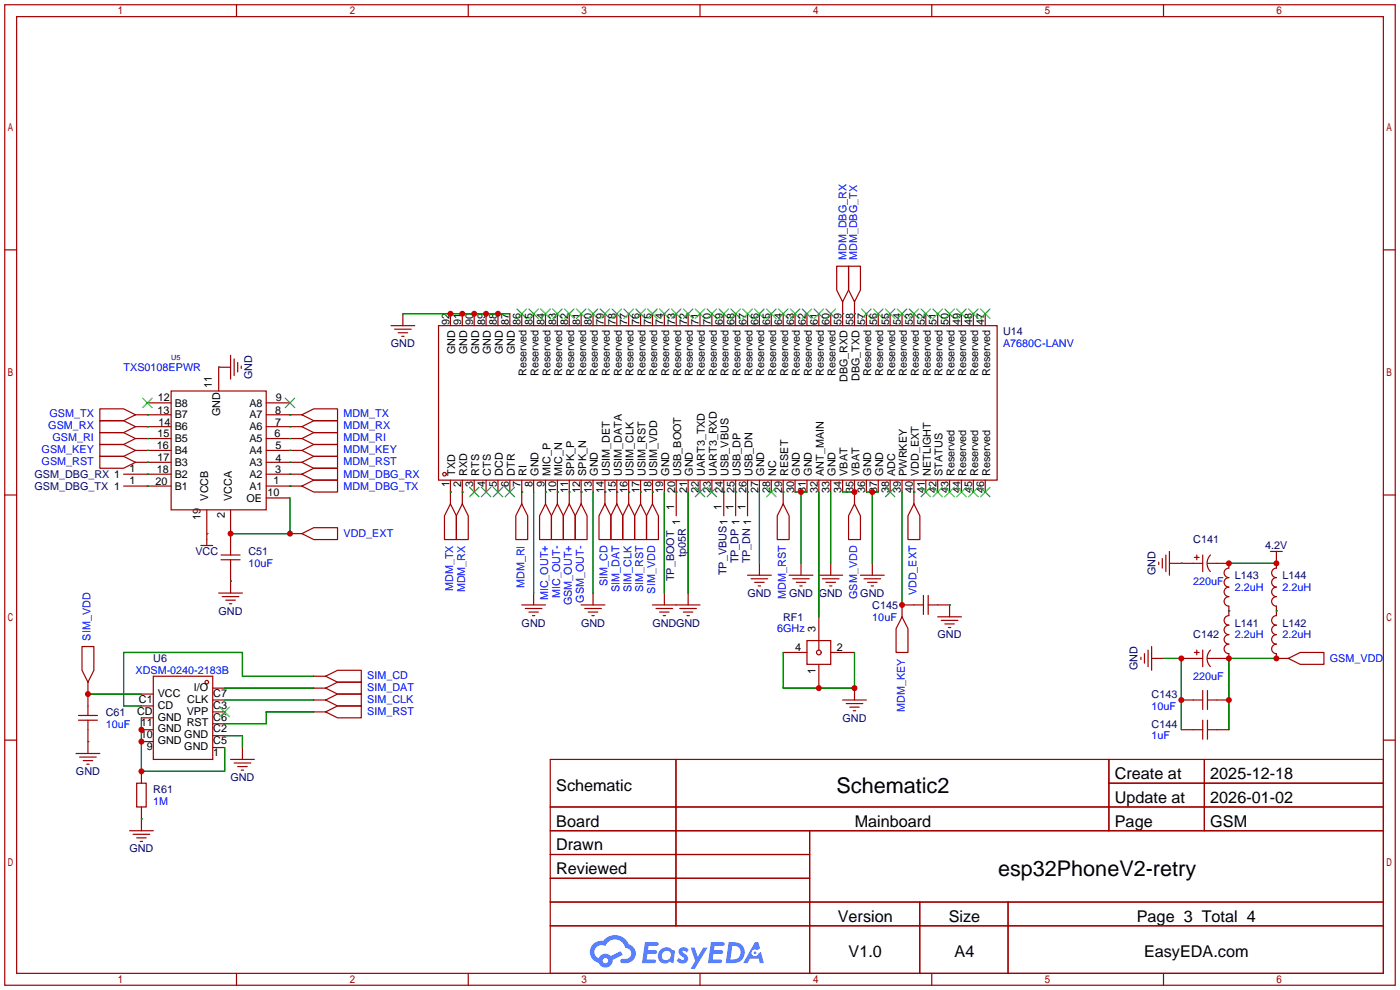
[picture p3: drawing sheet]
<svg xmlns="http://www.w3.org/2000/svg" width="299mm" height="212mm" viewBox="0 0 299 212" stroke-linecap="round" stroke-linejoin="round" font-family="sans-serif">
<g fill="none" stroke="#a10000" stroke-width=".25">
<path d="M1 1h297.2v209.6h-297.2zM3.6 3.6h292.1v204.4h-292.1zM50.5 1v2.6M100.1 1v2.6M149.6 1v2.6M199.1 1v2.6M248.7 1v2.6M1 53.4h2.6M295.7 53.4h2.5M1 105.8h2.6M295.7 105.8h2.5M1 158.2h2.6"/>
<path d="M295.7 158.2h2.5M117.6 162.3h178.1v45.7h-178.1zM117.6 172.5h178.1M117.6 177.5h178.1M144.5 162.3v35.6M173 177.5v30.5M237 162.3v15.2M237 167.4h58.7M257.4 162.3v15.2M117.6 182.6h55.4M117.6 192.8h178.1M117.6 187.7h55.4"/>
<path d="M117.6 197.9h178.1M196.6 192.8v15.2M215.4 192.8v15.2M50.5 208v2.6M100.1 208v2.6M149.6 208v2.6M199.1 208v2.6M248.7 208v2.6"/>
</g>
<g fill="#5487ff">
<path d="M145.3 202.7a1.3 1.3 0 0 1 1.9 .3l-.4 .6a.54 .54 0 0 0-.9-.2l.1 .2a1.34 1.34 0 0 1 .9 1.8 1.47 1.47 0 0 1-2.3-.1l.5-.6 .8 .5a.31 .31 0 0 0 .4-.3 .31 .31 0 0 0-.3-.4 1.12 1.12 0 0 1-.7-1.8z"/>
<path d="M147.6 202.5h.9l.6 2 1.2-2h.9l-2.7 4.6h-.9l1-1.7z"/>
<path d="M137.8 201.4h1.7a1.31 1.31 0 0 1 1.2 .2 .4 .4 0 0 1-.3 .5l-1.8 .1-.1 .9h1.6a.4 .4 0 0 1 .4 .4 .4 .4 0 0 1-.5 .4h-1.6l-.2 1.2h1.4a.46 .46 0 0 1 .5 0 .46 .46 0 0 1 .1 .5l-.4 .2h-2.6z"/>
<path d="M151.9 201.4h1.7a1.32 1.32 0 0 1 1.2 .2 .39 .39 0 0 1-.3 .5l-1.8 .1-.1 .9h1.6a.4 .4 0 0 1 .4 .4 .4 .4 0 0 1-.4 .4h-1.7l-.2 1.2h1.4a.46 .46 0 0 1 .5 0 .46 .46 0 0 1 .1 .5l-.4 .2h-2.6z"/>
<path d="M161.3 201.4h.8l.3 1.3-.6 .4a.75 .75 0 0 0-1.1 .3 .75 .75 0 0 0 .5 1 .75 .75 0 0 0 .9-.7l.5-.2 .6 2.3h-.8l-.3-.9h-1.8l-.5 .9h-1z"/>
<path d="M155.7 201.4l-.6 4.4h1.5a2.27 2.27 0 0 0 2.6-2.2 2.27 2.27 0 0 0-2.7-2.2zM156.5 202.1a1.5 1.5 0 0 1 1.8 1.6 1.5 1.5 0 0 1-1.9 1.4h-.3z"/>
<path d="M141.2 203a1.6 1.6 0 0 0-.3 2.3 1.6 1.6 0 0 0 2.3 .2l.7 .3 .3-2.4-.1-.3-.5-.1a1.58 1.58 0 0 0-2.4 0zM141.8 203.5a.98 .98 0 0 1 1.6 .4 .98 .98 0 0 1-1.1 1.3 .94 .94 0 0 1-.9-.7 .94 .94 0 0 1 .4-1z"/>
<path d="M126.8 201.8a2.37 2.37 0 0 0 1.1 4 1.54 1.54 0 0 0 1.8 1 1.54 1.54 0 0 0 1.2-1.6l2.2-1.1-.5-.8-2 1a1.57 1.57 0 0 0-2.7 .5 1.5 1.5 0 0 1-.7-2.1 1.5 1.5 0 0 1 2.2-.5 2.23 2.23 0 0 1 2.3-1.4 2.23 2.23 0 0 1 2 1.8 1.16 1.16 0 0 1 1.2 1.1 1.16 1.16 0 0 1-1.1 1.2h-.7a.47 .47 0 0 0-.5 .4 .47 .47 0 0 0 .4 .5 2.17 2.17 0 0 0 2.5-.9 2.17 2.17 0 0 0-.3-2.7l-.8-.4a3.2 3.2 0 0 0-5.5-.7l-1.1 .1zM128.8 205.3a.6 .6 0 0 1 1.2 0 .6 .6 0 0 1-1.2 0z"/>
<circle cx="161.4" cy="203.6" r=".28"/>
</g>
<g fill="none" stroke="#a10000" stroke-width=".25">
<path d="M178.8 56.9h2.6v5.1l-1.3 2.5-1.3-2.5zM181.4 56.9h2.5v5.1l-1.3 2.5-1.2-2.5zM49.3 78.5h-2.6v5.1M49.3 75.9v5.1M50 76.7v3.6M50.8 77.5v2M51.6 78.2v.5M83.6 69.6h5M84.3 70.4h3.6M85.1 71.1h2M85.9 71.9h.5M86.1 67.1v2.5"/>
<path d="M93.7 69.6h119.4v33h-119.4zM96.3 67.1v2.5M98.8 67.1v2.5M101.3 67.1v2.5M103.9 67.1v2.5M106.4 67.1v2.5M109 67.1v2.5M111.5 67.1v2.5M114 67.1v2.5M116.6 67.1v2.5M119.1 67.1v2.5M121.7 67.1v2.5"/>
<path d="M124.2 67.1v2.5M126.7 67.1v2.5M129.3 67.1v2.5M131.8 67.1v2.5M134.4 67.1v2.5M136.9 67.1v2.5M139.4 67.1v2.5M142 67.1v2.5M144.5 67.1v2.5M147.1 67.1v2.5M149.6 67.1v2.5M152.1 67.1v2.5"/>
<path d="M154.7 67.1v2.5M157.2 67.1v2.5M159.8 67.1v2.5M162.3 67.1v2.5M164.8 67.1v2.5M167.4 67.1v2.5M169.9 67.1v2.5M172.5 67.1v2.5M175 67.1v2.5M177.5 67.1v2.5M180.1 64.5v5.1M182.6 64.5v5.1"/>
<path d="M185.2 67.1v2.5M187.7 67.1v2.5M190.2 67.1v2.5M192.8 67.1v2.5M195.3 67.1v2.5M197.9 67.1v2.5M200.4 67.1v2.5M202.9 67.1v2.5M205.5 67.1v2.5M208 67.1v2.5M210.6 67.1v2.5M21.3 87.4h5.1l2.6 1.2-2.6 1.3h-5.1z"/>
<path d="M21.3 89.9h5.1l2.6 1.3-2.6 1.3h-5.1zM21.3 92.5h5.1l2.6 1.2-2.6 1.3h-5.1zM21.3 97.5h5.1l2.6 1.3-2.6 1.3h-5.1zM21.3 95h5.1l2.6 1.3-2.6 1.2h-5.1zM29 98.8h7.6M29 96.3h7.6M29 93.7h7.6M29 91.2h7.6M29 88.6h7.6M31.5 86.1h5.1M36.6 83.6h20.3v25.4h-20.3zM56.9 98.8h7.6"/>
<path d="M56.9 96.3h7.6M56.9 93.7h7.6M56.9 91.2h7.6M56.9 88.6h7.6M56.9 86.1h5.1M64.5 88.6l2.6-1.2h5v2.5h-5zM64.5 91.2l2.6-1.3h5v2.6h-5zM64.5 98.8l2.6-1.3h5v2.6h-5zM64.5 93.7l2.6-1.2h5v2.5h-5zM64.5 96.3l2.6-1.3h5v2.5h-5zM26.4 103.9h10.2M26.4 101.3h10.2"/>
<path d="M42.9 116.6h2.6M44.2 109v7.6M47.2 118.6h4.1M47.2 119.6h4.1M49.3 109v9.6M49.3 119.6v7.1M56.9 103.9h7.6M56.9 101.3h7.6M56.9 106.4h5.1M62 114h2.5M64.5 114l2.6-1.2h5v2.5h-5zM64.5 103.9l2.6-1.3h5v2.6h-5z"/>
<path d="M64.5 101.3l2.6-1.2h5v2.5h-5zM96.3 107.7l1.2 2.5v5.1h-2.5v-5.1zM96.3 102.6v5.1M98.8 107.7l1.3 2.5v5.1h-2.6v-5.1zM98.8 102.6v5.1M101.3 102.6v2.6M103.9 102.6v2.6M106.4 102.6v2.6M109 102.6v2.6M111.5 107.7l1.3 2.5v5.1h-2.6v-5.1zM111.5 102.6v5.1M114 102.6v2.6"/>
<path d="M116.6 107.7l1.3 2.5v5.1h-2.6v-5.1zM116.6 102.6v5.1M119.1 107.7l1.3 2.5v5.1h-2.5v-5.1zM119.1 102.6v5.1M121.7 107.7l1.2 2.5v5.1h-2.5v-5.1zM121.7 102.6v5.1M124.2 107.7l1.3 2.5v5.1h-2.6v-5.1zM124.2 102.6v5.1M126.7 102.6v2.6M129.3 107.7l1.3 2.5v5.1h-2.6v-5.1zM129.3 102.6v5.1M131.8 107.7l1.3 2.5v5.1h-2.5v-5.1z"/>
<path d="M131.8 102.6v5.1M134.4 107.7l1.2 2.5v5.1h-2.5v-5.1zM134.4 102.6v5.1M136.9 107.7l1.3 2.5v5.1h-2.6v-5.1zM136.9 102.6v5.1M139.4 107.7l1.3 2.5v5.1h-2.5v-5.1zM139.4 102.6v5.1M142 102.6v2.6M144.5 102.6v7.6M147.1 102.6v2.6M149.6 102.6v2.6M152.1 102.6v2.6"/>
<path d="M154.7 102.6v7.6M157.2 102.6v7.6M159.8 102.6v7.6M162.3 102.6v2.6M164.8 102.6v2.6M167.4 107.7l1.3 2.5v5.1h-2.6v-5.1zM167.4 102.6v5.1M169.9 102.6v2.6M172.5 102.6v2.6M175 102.6v2.6M177.5 102.6v2.6M180.1 102.6v2.6"/>
<path d="M182.6 107.7l1.3 2.5v5.1h-2.5v-5.1zM182.6 102.6v5.1M185.2 102.6v2.6M187.7 102.6v2.6M190.2 102.6v2.6M192.8 102.6v2.6M195.3 107.7l1.3 2.5v5.1h-2.5v-5.1zM195.3 102.6v5.1M197.9 102.6v2.6M200.4 102.6v2.6M202.9 102.6v2.6M205.5 102.6v2.6"/>
<path d="M208 102.6v2.6M210.6 102.6v2.6M248.4 119.4v2M249.2 118.6v3.6M249.9 117.9v5M255.3 119.1h1M255.8 118.6v1M257 118.6v3.6M258.7 118.6a2.54 2.54 0 0 0 0 3.5M271.5 117.9h2.6M272.8 117.9v3.5a1.02 1.02 0 0 0-1 1 1.02 1.02 0 0 0 1 1 1.02 1.02 0 0 0-1 1.1 1.02 1.02 0 0 0 1 1 1.02 1.02 0 0 0-1 1 1.02 1.02 0 0 0 1 1 1.02 1.02 0 0 0-1 1 1.02 1.02 0 0 0 1 1v2.1a1.02 1.02 0 0 0-1 1 1.02 1.02 0 0 0 1 1 1.02 1.02 0 0 0-1 1 1.02 1.02 0 0 0 1 1 1.02 1.02 0 0 0-1 1.1 1.02 1.02 0 0 0 1 1 1.02 1.02 0 0 0-1 1 1.02 1.02 0 0 0 1 1v1h2.5M17.5 138.2h2.6v5.1l-1.3 2.5-1.3-2.5z"/>
<path d="M46.7 126.7h5.1M47.5 127.5h3.6M48.3 128.3h2M49 129h.5M111.5 129.3h5.1M112.3 130h3.5M113 130.8h2.1M113.8 131.6h.5M114 126.7v2.6M124.2 129.3h5.1M125 130h3.5M125.7 130.8h2.1"/>
<path d="M126.5 131.6h.5M126.7 126.7v2.6M139.4 129.3h10.2M140.2 130h3.6M141 130.8h2M141.7 131.6h.5M142 126.7v2.6M145.3 130h3.5M146 130.8h2.1M146.8 131.6h.5M147.1 126.7v2.6M159.8 122.9h5"/>
<path d="M160.5 123.7h3.6M161.3 124.5h2M162.1 125.2h.5M162.3 120.4v2.5M167.4 139.4h5.1M168.7 122.9h5M169.4 123.7h3.6M170.2 124.5h2M170.9 125.2h.5M171.2 120.4v2.5M172.5 136.9h5v5.1h-5zM175 131.8v7.1"/>
<path d="M175 122.9h5.1M175.8 123.7h3.5M176.5 124.5h2.1M177.3 125.2h.5M177.5 139.4h5.1M177.5 120.4v2.5M183.9 122.9h5.1M184.7 123.7h3.5M185.4 124.5h2.1M186.2 125.2h.5M186.4 120.4v2.5M192.8 131.8l1.3 2.6v5h-2.6v-5z"/>
<path d="M197.4 129.3h-4.6v2.5M197.4 127.3v4M198.4 129.3h4.5v2.5M198.4 127.3v4M200.4 131.8h5.1M201.2 132.6h3.5M201.9 133.4h2.1M202.7 134.1h.5M244.6 139.7v2M245.4 138.9v3.6M246.1 138.2v5.1M247.6 120.1v.5"/>
<path d="M249.9 120.4h7.1M255.3 139.4h1M255.8 138.9v1.1M257 138.9v3.6M258.1 120.4h4.5v1M258.7 138.9a2.54 2.54 0 0 0 0 3.6M262.6 137.7a1.02 1.02 0 0 0-1 1 1.02 1.02 0 0 0 1 1v1h-4.5M262.6 135.6a1.02 1.02 0 0 0-1 1 1.02 1.02 0 0 0 1 1.1M262.6 131.6a1.02 1.02 0 0 0-1 1 1.02 1.02 0 0 0 1 1M262.6 133.6a1.02 1.02 0 0 0-1 1 1.02 1.02 0 0 0 1 1M262.6 127.5a1.02 1.02 0 0 0-1 1 1.02 1.02 0 0 0 1 1v2.1M262.6 125.5a1.02 1.02 0 0 0-1 1 1.02 1.02 0 0 0 1 1"/>
<path d="M262.6 121.4a1.02 1.02 0 0 0-1 1 1.02 1.02 0 0 0 1 1M262.6 123.4a1.02 1.02 0 0 0-1 1.1 1.02 1.02 0 0 0 1 1M16.8 152.9h4M16.8 153.9h4M18.8 145.8v7.1M18.8 153.9v7.1M30.2 158.5h2.6M30.2 156h2.6M30.2 153.4h2.6M30.2 150.9h2.6M30.2 148.3h2.6M32.8 144.5h12.7v17.8h-12.7z"/>
<path d="M45.5 147.1h2.5M45.5 149.6h2.5M45.5 152.1h2.5M45.5 154.7h2.5M45.5 157.2h2.5M45.5 159.8h2.5M51.8 159.8v2.5M67.1 147.1h2.5M67.1 149.6h2.5M67.1 152.1h2.5M67.1 144.5h2.5M69.6 144.5l2.5-1.2h5.1v2.5h-5.1z"/>
<path d="M69.6 147.1l2.5-1.3h5.1v2.5h-5.1zM69.6 149.6l2.5-1.3h5.1v2.6h-5.1zM69.6 152.1l2.5-1.2h5.1v2.5h-5.1zM175 142v5.1M180.1 149.6h5.1M180.8 150.4h3.6M181.6 151.1h2M182.4 151.9h.5M182.6 147.1v2.5M243.8 140.5v.5M246.1 140.7h2.6M252.5 149.6h4.5"/>
<path d="M252.5 156h4.5M252.5 140.7h4.5M257 147.6v4M257 153.9v4.1M258.1 149.6h4.5M258.1 156h4.5M258.1 147.6v4M258.1 153.9v4.1M275.3 140.7l2.6-1.3h5.1v2.6h-5.1zM16.3 161h5M17 161.8h3.6M17.8 162.6h2"/>
<path d="M18.5 163.3h.5M27.7 177.5h5.1M28.4 178.3h3.6M29.2 167.4h2v5.1h-2zM29.2 179.1h2M30 179.8h.5M30.2 164.8v2.6M30.2 172.5v5M49.3 162.3h5.1M50 163.1h3.6M50.8 163.8h2M51.6 164.6h.5"/>
<circle cx="95" cy="101.3" r=".38"/>
<circle cx="175" cy="139.4" r=".51"/>
<circle cx="44.2" cy="145.8" r=".38"/>
</g>
<g fill="none" stroke="#3c3" stroke-width=".25">
<path d="M110.5 66l2 2.1M112.5 66l-2 2.1M113 66l2.1 2.1M115.1 66l-2.1 2.1M115.6 66l2 2.1M117.6 66l-2 2.1M118.1 66l2 2.1M120.1 66l-2 2.1M120.6 66l2.1 2.1M122.7 66l-2.1 2.1M123.2 66l2 2.1M125.2 66l-2 2.1"/>
<path d="M125.7 66l2.1 2.1M127.8 66l-2.1 2.1M128.3 66l2 2.1M130.3 66l-2 2.1M130.8 66l2 2.1M132.8 66l-2 2.1M133.3 66l2.1 2.1M135.4 66l-2.1 2.1M135.9 66l2 2.1M137.9 66l-2 2.1M138.4 66l2.1 2.1M140.5 66l-2.1 2.1"/>
<path d="M141 66l2 2.1M143 66l-2 2.1M143.5 66l2 2.1M145.5 66l-2 2.1M146 66l2.1 2.1M148.1 66l-2.1 2.1M148.6 66l2 2.1M150.6 66l-2 2.1M151.1 66l2.1 2.1M153.2 66l-2.1 2.1M153.7 66l2 2.1M155.7 66l-2 2.1"/>
<path d="M156.2 66l2 2.1M158.2 66l-2 2.1M158.7 66l2.1 2.1M160.8 66l-2.1 2.1M161.3 66l2 2.1M163.3 66l-2 2.1M163.8 66l2.1 2.1M165.9 66l-2.1 2.1M166.4 66l2 2.1M168.4 66l-2 2.1M168.9 66l2 2.1M170.9 66l-2 2.1"/>
<path d="M171.4 66l2.1 2.1M173.5 66l-2.1 2.1M174 66l2 2.1M176 66l-2 2.1M176.5 66l2.1 2.1M178.6 66l-2.1 2.1M184.1 66l2.1 2.1M186.2 66l-2.1 2.1M186.7 66l2 2.1M188.7 66l-2 2.1M189.2 66l2.1 2.1M191.3 66l-2.1 2.1"/>
<path d="M191.8 66l2 2.1M193.8 66l-2 2.1M194.3 66l2 2.1M196.3 66l-2 2.1M196.8 66l2.1 2.1M198.9 66l-2.1 2.1M199.4 66l2 2.1M201.4 66l-2 2.1M201.9 66l2.1 2.1M204 66l-2.1 2.1M204.5 66l2 2.1M206.5 66l-2 2.1"/>
<path d="M207 66l2 2.1M209 66l-2 2.1M209.5 66l2.1 2.1M211.6 66l-2.1 2.1M30.5 85.1l2 2M32.5 85.1l-2 2M61 85.1l2 2M63 85.1l-2 2M100.3 104.1l2.1 2.1M102.4 104.1l-2.1 2.1M102.9 104.1l2 2.1M104.9 104.1l-2 2.1"/>
<path d="M105.4 104.1l2 2.1M107.4 104.1l-2 2.1M107.9 104.1l2.1 2.1M110 104.1l-2.1 2.1M148.6 104.1l2 2.1M150.6 104.1l-2 2.1M151.1 104.1l2.1 2.1M153.2 104.1l-2.1 2.1M163.8 104.1l2.1 2.1M165.9 104.1l-2.1 2.1M189.2 104.1l2.1 2.1M191.3 104.1l-2.1 2.1"/>
<path d="M196.8 104.1l2.1 2.1M198.9 104.1l-2.1 2.1M199.4 104.1l2 2.1M201.4 104.1l-2 2.1M201.9 104.1l2.1 2.1M204 104.1l-2.1 2.1M204.5 104.1l2 2.1M206.5 104.1l-2 2.1M207 104.1l2 2.1M209 104.1l-2 2.1M209.5 104.1l2.1 2.1M211.6 104.1l-2.1 2.1"/>
<path d="M47 151.1l2 2.1M49 151.1l-2 2.1"/>
</g>
<g fill="none" stroke="#008700" stroke-width=".25">
<path d="M46.7 78.5h.1M86.1 67.1h22.9M180.1 67.1h.1M182.6 67.1h.1M31.5 98.8h.1M31.5 96.3h.1M31.5 93.7h.1M31.5 91.2h.1M31.5 88.6h.1M62 98.8h.1M62 96.3h.1M62 93.7h.1"/>
<path d="M62 91.2h.1M62 88.6h.1M31.5 101.3h.1M31.5 103.9h.1M44.2 114h.1M62 101.3h.1M62 103.9h.1M62 106.4v7.6h-12.7M96.3 105.2h.1M98.8 105.2h.1M111.5 105.2h.1M114 105.2v21.5"/>
<path d="M116.6 105.2h.1M119.1 105.2h.1M121.7 105.2h.1M124.2 105.2h.1M126.7 105.2v21.5M129.3 105.2h.1M131.8 105.2h.1M134.4 105.2h.1M136.9 105.2h.1M139.4 105.2h.1M142 105.2v21.5M144.5 105.2h.1"/>
<path d="M147.1 105.2v21.5M154.7 105.2h.1M157.2 105.2h.1M159.8 105.2h.1M162.3 105.2v15.2M167.4 105.2h.1M169.9 105.2h2.6M171.2 105.2v15.2M175 105.2v26.6M177.5 105.2v15.2M180.1 105.2h2.5M185.2 105.2h2.5"/>
<path d="M186.4 105.2v15.2M192.8 105.2v24.1M195.3 105.2h.1M49.3 124.2h.1M167.4 139.4v7.7h15.2v-7.7M202.9 129.3h.1M252.5 120.4h.1M262.6 130.6h.1M262.6 120.4h10.2M272.8 130.6h.1M18.8 158.5h.1M18.8 148.3h11.4"/>
<path d="M30.2 153.4v11.4h17.8v-5M48 147.1h19.1M48 149.6h19.1M48 157.2h3.8v2.6M67.1 152.1h-10.2v2.6h-8.9M67.1 144.5h-15.3v-5.1h-25.4v11.5h3.8M248.7 140.7h3.8v15.3M272.8 140.7h-10.2v15.3M30.2 175h.1"/>
</g>
<g fill="#c00">
<circle cx="18.8" cy="148.3" r=".63"/>
<circle cx="30.2" cy="156" r=".63"/>
<circle cx="30.2" cy="158.5" r=".63"/>
<circle cx="30.2" cy="164.8" r=".63"/>
<circle cx="262.6" cy="140.7" r=".63"/>
<circle cx="272.8" cy="140.7" r=".63"/>
<circle cx="262.6" cy="149.6" r=".63"/>
<circle cx="262.6" cy="120.4" r=".63"/>
<circle cx="272.8" cy="120.4" r=".63"/>
<circle cx="106.4" cy="67.1" r=".63"/>
<circle cx="103.9" cy="67.1" r=".63"/>
<circle cx="101.3" cy="67.1" r=".63"/>
<circle cx="98.8" cy="67.1" r=".63"/>
<circle cx="96.3" cy="67.1" r=".63"/>
<circle cx="171.2" cy="105.2" r=".63"/>
<circle cx="186.4" cy="105.2" r=".63"/>
<circle cx="182.6" cy="105.2" r=".63"/>
<circle cx="182.6" cy="147.1" r=".63"/>
<circle cx="175" cy="147.1" r=".63"/>
<circle cx="49.3" cy="114" r=".63"/>
<circle cx="62" cy="114" r=".63"/>
<circle cx="192.8" cy="129.3" r=".63"/>
<circle cx="252.5" cy="140.7" r=".63"/>
<circle cx="252.5" cy="149.6" r=".63"/>
</g>
<g font-size="4.6">
<text x="178.8" y="169.4">Schematic2</text>
<text x="213.3" y="187.2">esp32PhoneV2-retry</text>
</g>
<g font-size="3.5">
<text x="238.3" y="166.5">Create at</text>
<text x="258.7" y="166.5">2025-12-18</text>
<text x="118.9" y="169.1">Schematic</text>
<text x="238.3" y="171.6">Update at</text>
<text x="258.7" y="171.6">2026-01-02</text>
<text x="118.9" y="176.7">Board</text>
<text x="182.7" y="176.7">Mainboard</text>
<text x="238.3" y="176.7">Page</text>
<text x="258.7" y="176.7">GSM</text>
<text x="118.9" y="181.8">Drawn</text>
<text x="118.9" y="186.8">Reviewed</text>
<text x="179.1" y="197">Version</text>
<text x="202.8" y="197">Size</text>
<text x="243" y="197">Page 3 Total 4</text>
<text x="181.4" y="204.6">V1.0</text>
<text x="204" y="204.6">A4</text>
<text x="244.5" y="204.6">EasyEDA.com</text>
</g>
<g font-size="2.3" fill="#00f">
<text x="180.9" y="55.6" transform="rotate(-90 180.9 55.6)">MDM_DBG_RX</text>
<text x="183.2" y="55.6" transform="rotate(-90 183.2 55.6)">MDM_DBG_TX</text>
<text x="214.4" y="74.2">A7680C-LANV</text>
<text x="26.4" y="79.3">TXS0108EPWR</text>
<text x="10.6" y="89.2">GSM_TX</text>
<text x="73.4" y="89.2">MDM_TX</text>
<text x="10.3" y="91.8">GSM_RX</text>
<text x="11.2" y="94.3">GSM_RI</text>
<text x="73.4" y="91.8">MDM_RX</text>
<text x="73.4" y="94.3">MDM_RI</text>
<text x="8.9" y="96.8">GSM_KEY</text>
<text x="8.9" y="99.4">GSM_RST</text>
<text x="73.4" y="99.4">MDM_RST</text>
<text x="73.4" y="96.8">MDM_KEY</text>
<text x="73.4" y="104.7">MDM_DBG_TX</text>
<text x="73.4" y="102.2">MDM_DBG_RX</text>
<text x="73.4" y="114.9">VDD_EXT</text>
<text x="53.1" y="121.2">10uF</text>
<text x="112.1" y="125.7" transform="rotate(-90 112.1 125.7)">MDM_RI</text>
<text x="129.9" y="125.3" transform="rotate(-90 129.9 125.3)">SIM_CD</text>
<text x="255" y="125">220uF</text>
<text x="96.8" y="126.3" transform="rotate(-90 96.8 126.3)">MDM_TX</text>
<text x="99.4" y="126.6" transform="rotate(-90 99.4 126.6)">MDM_RX</text>
<text x="117.2" y="128.3" transform="rotate(-90 117.2 128.3)">MIC_OUT+</text>
<text x="119.7" y="127.7" transform="rotate(-90 119.7 127.7)">MIC_OUT-</text>
<text x="122.2" y="129.4" transform="rotate(-90 122.2 129.4)">GSM_OUT+</text>
<text x="124.8" y="128.8" transform="rotate(-90 124.8 128.8)">GSM_OUT-</text>
<text x="132.4" y="126.6" transform="rotate(-90 132.4 126.6)">SIM_DAT</text>
<text x="134.9" y="126.5" transform="rotate(-90 134.9 126.5)">SIM_CLK</text>
<text x="137.5" y="126.6" transform="rotate(-90 137.5 126.6)">SIM_RST</text>
<text x="140" y="126.8" transform="rotate(-90 140 126.8)">SIM_VDD</text>
<text x="168" y="128" transform="rotate(-90 168 128)">MDM_RST</text>
<text x="183.2" y="128" transform="rotate(-90 183.2 128)">GSM_VDD</text>
<text x="195.9" y="127.2" transform="rotate(-90 195.9 127.2)">VDD_EXT</text>
<text x="263.9" y="126.3">2.2uH</text>
<text x="274.1" y="126.3">2.2uH</text>
<text x="19.4" y="136.9" transform="rotate(-90 19.4 136.9)">SIM_VDD</text>
<text x="166.1" y="135.2">6GHz</text>
<text x="186.4" y="132.6">10uF</text>
<text x="263.9" y="136.4">2.2uH</text>
<text x="274.1" y="136.4">2.2uH</text>
<text x="284.2" y="141.5">GSM_VDD</text>
<text x="29" y="144.1">XDSM-0240-2183B</text>
<text x="78.5" y="145.1">SIM_CD</text>
<text x="78.5" y="147.6">SIM_DAT</text>
<text x="255" y="145.3">220uF</text>
<text x="22.6" y="155.5">10uF</text>
<text x="78.5" y="150.2">SIM_CLK</text>
<text x="78.5" y="152.7">SIM_RST</text>
<text x="193.4" y="152.1" transform="rotate(-90 193.4 152.1)">MDM_KEY</text>
<text x="246.1" y="151.7">10uF</text>
<text x="246.1" y="158">1uF</text>
<text x="32.8" y="172">1M</text>
</g>
<g font-size="2.3">
<text x="96" y="69.5" transform="rotate(-90 96 69.5)">92</text>
<text x="98.6" y="69.5" transform="rotate(-90 98.6 69.5)">91</text>
<text x="101.1" y="69.5" transform="rotate(-90 101.1 69.5)">90</text>
<text x="103.7" y="69.5" transform="rotate(-90 103.7 69.5)">89</text>
<text x="106.2" y="69.5" transform="rotate(-90 106.2 69.5)">88</text>
<text x="108.7" y="69.5" transform="rotate(-90 108.7 69.5)">87</text>
<text x="111.3" y="69.5" transform="rotate(-90 111.3 69.5)">86</text>
<text x="113.8" y="69.5" transform="rotate(-90 113.8 69.5)">85</text>
<text x="116.4" y="69.5" transform="rotate(-90 116.4 69.5)">84</text>
<text x="118.9" y="69.5" transform="rotate(-90 118.9 69.5)">83</text>
<text x="121.4" y="69.5" transform="rotate(-90 121.4 69.5)">82</text>
<text x="124" y="69.5" transform="rotate(-90 124 69.5)">81</text>
<text x="126.5" y="69.5" transform="rotate(-90 126.5 69.5)">80</text>
<text x="129.1" y="69.5" transform="rotate(-90 129.1 69.5)">79</text>
<text x="131.6" y="69.5" transform="rotate(-90 131.6 69.5)">78</text>
<text x="134.1" y="69.5" transform="rotate(-90 134.1 69.5)">77</text>
<text x="136.7" y="69.5" transform="rotate(-90 136.7 69.5)">76</text>
<text x="139.2" y="69.5" transform="rotate(-90 139.2 69.5)">75</text>
<text x="141.8" y="69.5" transform="rotate(-90 141.8 69.5)">74</text>
<text x="144.3" y="69.5" transform="rotate(-90 144.3 69.5)">73</text>
<text x="146.8" y="69.5" transform="rotate(-90 146.8 69.5)">72</text>
<text x="149.4" y="69.5" transform="rotate(-90 149.4 69.5)">71</text>
<text x="151.9" y="69.5" transform="rotate(-90 151.9 69.5)">70</text>
<text x="154.5" y="69.5" transform="rotate(-90 154.5 69.5)">69</text>
<text x="157" y="69.5" transform="rotate(-90 157 69.5)">68</text>
<text x="159.5" y="69.5" transform="rotate(-90 159.5 69.5)">67</text>
<text x="162.1" y="69.5" transform="rotate(-90 162.1 69.5)">66</text>
<text x="164.6" y="69.5" transform="rotate(-90 164.6 69.5)">65</text>
<text x="167.2" y="69.5" transform="rotate(-90 167.2 69.5)">64</text>
<text x="169.7" y="69.5" transform="rotate(-90 169.7 69.5)">63</text>
<text x="172.2" y="69.5" transform="rotate(-90 172.2 69.5)">62</text>
<text x="174.8" y="69.5" transform="rotate(-90 174.8 69.5)">61</text>
<text x="177.3" y="69.5" transform="rotate(-90 177.3 69.5)">60</text>
<text x="179.9" y="69.5" transform="rotate(-90 179.9 69.5)">59</text>
<text x="182.4" y="69.5" transform="rotate(-90 182.4 69.5)">58</text>
<text x="184.9" y="69.5" transform="rotate(-90 184.9 69.5)">57</text>
<text x="187.5" y="69.5" transform="rotate(-90 187.5 69.5)">56</text>
<text x="190" y="69.5" transform="rotate(-90 190 69.5)">55</text>
<text x="192.6" y="69.5" transform="rotate(-90 192.6 69.5)">54</text>
<text x="195.1" y="69.5" transform="rotate(-90 195.1 69.5)">53</text>
<text x="197.6" y="69.5" transform="rotate(-90 197.6 69.5)">52</text>
<text x="200.2" y="69.5" transform="rotate(-90 200.2 69.5)">51</text>
<text x="202.7" y="69.5" transform="rotate(-90 202.7 69.5)">50</text>
<text x="205.3" y="69.5" transform="rotate(-90 205.3 69.5)">49</text>
<text x="207.8" y="69.5" transform="rotate(-90 207.8 69.5)">48</text>
<text x="210.3" y="69.5" transform="rotate(-90 210.3 69.5)">47</text>
<text x="97.3" y="75.7" transform="rotate(-90 97.3 75.7)">GND</text>
<text x="99.8" y="75.7" transform="rotate(-90 99.8 75.7)">GND</text>
<text x="102.4" y="75.7" transform="rotate(-90 102.4 75.7)">GND</text>
<text x="104.9" y="75.7" transform="rotate(-90 104.9 75.7)">GND</text>
<text x="107.5" y="75.7" transform="rotate(-90 107.5 75.7)">GND</text>
<text x="110" y="75.7" transform="rotate(-90 110 75.7)">GND</text>
<text x="45.3" y="82.9" transform="rotate(-90 45.3 82.9)">11</text>
<text x="112.5" y="80.4" transform="rotate(-90 112.5 80.4)">Reserved</text>
<text x="115.1" y="80.4" transform="rotate(-90 115.1 80.4)">Reserved</text>
<text x="117.6" y="80.4" transform="rotate(-90 117.6 80.4)">Reserved</text>
<text x="120.2" y="80.4" transform="rotate(-90 120.2 80.4)">Reserved</text>
<text x="122.7" y="80.4" transform="rotate(-90 122.7 80.4)">Reserved</text>
<text x="125.2" y="80.4" transform="rotate(-90 125.2 80.4)">Reserved</text>
<text x="127.8" y="80.4" transform="rotate(-90 127.8 80.4)">Reserved</text>
<text x="130.3" y="80.4" transform="rotate(-90 130.3 80.4)">Reserved</text>
<text x="132.9" y="80.4" transform="rotate(-90 132.9 80.4)">Reserved</text>
<text x="135.4" y="80.4" transform="rotate(-90 135.4 80.4)">Reserved</text>
<text x="137.9" y="80.4" transform="rotate(-90 137.9 80.4)">Reserved</text>
<text x="140.5" y="80.4" transform="rotate(-90 140.5 80.4)">Reserved</text>
<text x="143" y="80.4" transform="rotate(-90 143 80.4)">Reserved</text>
<text x="145.6" y="80.4" transform="rotate(-90 145.6 80.4)">Reserved</text>
<text x="148.1" y="80.4" transform="rotate(-90 148.1 80.4)">Reserved</text>
<text x="150.6" y="80.4" transform="rotate(-90 150.6 80.4)">Reserved</text>
<text x="153.2" y="80.4" transform="rotate(-90 153.2 80.4)">Reserved</text>
<text x="155.7" y="80.4" transform="rotate(-90 155.7 80.4)">Reserved</text>
<text x="158.3" y="80.4" transform="rotate(-90 158.3 80.4)">Reserved</text>
<text x="160.8" y="80.4" transform="rotate(-90 160.8 80.4)">Reserved</text>
<text x="163.3" y="80.4" transform="rotate(-90 163.3 80.4)">Reserved</text>
<text x="165.9" y="80.4" transform="rotate(-90 165.9 80.4)">Reserved</text>
<text x="168.4" y="80.4" transform="rotate(-90 168.4 80.4)">Reserved</text>
<text x="171" y="80.4" transform="rotate(-90 171 80.4)">Reserved</text>
<text x="173.5" y="80.4" transform="rotate(-90 173.5 80.4)">Reserved</text>
<text x="176" y="80.4" transform="rotate(-90 176 80.4)">Reserved</text>
<text x="178.6" y="80.4" transform="rotate(-90 178.6 80.4)">Reserved</text>
<text x="181.1" y="81.7" transform="rotate(-90 181.1 81.7)">DBG_RXD</text>
<text x="183.7" y="81.4" transform="rotate(-90 183.7 81.4)">DBG_TXD</text>
<text x="186.2" y="80.4" transform="rotate(-90 186.2 80.4)">Reserved</text>
<text x="188.7" y="80.4" transform="rotate(-90 188.7 80.4)">Reserved</text>
<text x="191.3" y="80.4" transform="rotate(-90 191.3 80.4)">Reserved</text>
<text x="193.8" y="80.4" transform="rotate(-90 193.8 80.4)">Reserved</text>
<text x="196.4" y="80.4" transform="rotate(-90 196.4 80.4)">Reserved</text>
<text x="198.9" y="80.4" transform="rotate(-90 198.9 80.4)">Reserved</text>
<text x="201.4" y="80.4" transform="rotate(-90 201.4 80.4)">Reserved</text>
<text x="204" y="80.4" transform="rotate(-90 204 80.4)">Reserved</text>
<text x="206.5" y="80.4" transform="rotate(-90 206.5 80.4)">Reserved</text>
<text x="209.1" y="80.4" transform="rotate(-90 209.1 80.4)">Reserved</text>
<text x="211.6" y="80.4" transform="rotate(-90 211.6 80.4)">Reserved</text>
<text x="33.7" y="88.4">13</text>
<text x="33.8" y="85.8">12</text>
<text x="37.3" y="86.9">B8</text>
<text x="37.3" y="89.4">B7</text>
<text x="47" y="89" transform="rotate(-90 47 89)">GND</text>
<text x="53.3" y="89.4">A7</text>
<text x="53.3" y="86.9">A8</text>
<text x="58.8" y="88.4">8</text>
<text x="59" y="85.8">9</text>
<text x="33.7" y="93.5">15</text>
<text x="33.9" y="91">14</text>
<text x="37.3" y="92">B6</text>
<text x="37.3" y="94.5">B5</text>
<text x="53.3" y="94.5">A5</text>
<text x="53.3" y="92">A6</text>
<text x="58.7" y="93.5">6</text>
<text x="58.8" y="91">7</text>
<text x="27.7" y="100.9">1</text>
<text x="33.6" y="96">16</text>
<text x="33.6" y="101.1">18</text>
<text x="33.7" y="98.6">17</text>
<text x="37.3" y="97.1">B4</text>
<text x="37.3" y="99.6">B3</text>
<text x="53.3" y="99.6">A3</text>
<text x="53.3" y="97.1">A4</text>
<text x="58.8" y="101.1">3</text>
<text x="58.9" y="98.7">4</text>
<text x="58.9" y="96">5</text>
<text x="97.3" y="101.7" transform="rotate(-90 97.3 101.7)">TXD</text>
<text x="99.8" y="101.7" transform="rotate(-90 99.8 101.7)">RXD</text>
<text x="102.4" y="101.7" transform="rotate(-90 102.4 101.7)">RTS</text>
<text x="104.9" y="101.7" transform="rotate(-90 104.9 101.7)">CTS</text>
<text x="107.5" y="101.7" transform="rotate(-90 107.5 101.7)">DCD</text>
<text x="110" y="101.7" transform="rotate(-90 110 101.7)">DTR</text>
<text x="112.5" y="101.7" transform="rotate(-90 112.5 101.7)">RI</text>
<text x="115.1" y="101.7" transform="rotate(-90 115.1 101.7)">GND</text>
<text x="117.6" y="101.7" transform="rotate(-90 117.6 101.7)">MIC_P</text>
<text x="120.2" y="101.7" transform="rotate(-90 120.2 101.7)">MIC_N</text>
<text x="122.7" y="101.7" transform="rotate(-90 122.7 101.7)">SPK_P</text>
<text x="125.2" y="101.7" transform="rotate(-90 125.2 101.7)">SPK_N</text>
<text x="127.8" y="101.7" transform="rotate(-90 127.8 101.7)">GND</text>
<text x="130.3" y="101.7" transform="rotate(-90 130.3 101.7)">USIM_DET</text>
<text x="132.9" y="101.7" transform="rotate(-90 132.9 101.7)">USIM_DATA</text>
<text x="135.4" y="101.7" transform="rotate(-90 135.4 101.7)">USIM_CLK</text>
<text x="137.9" y="101.7" transform="rotate(-90 137.9 101.7)">USIM_RST</text>
<text x="140.5" y="101.7" transform="rotate(-90 140.5 101.7)">USIM_VDD</text>
<text x="143" y="101.7" transform="rotate(-90 143 101.7)">GND</text>
<text x="145.6" y="101.7" transform="rotate(-90 145.6 101.7)">USB_BOOT</text>
<text x="148.1" y="101.7" transform="rotate(-90 148.1 101.7)">GND</text>
<text x="150.6" y="101.7" transform="rotate(-90 150.6 101.7)">UART3_TXD</text>
<text x="153.2" y="101.7" transform="rotate(-90 153.2 101.7)">UART3_RXD</text>
<text x="155.7" y="101.7" transform="rotate(-90 155.7 101.7)">USB_VBUS</text>
<text x="158.3" y="101.7" transform="rotate(-90 158.3 101.7)">USB_DP</text>
<text x="160.8" y="101.7" transform="rotate(-90 160.8 101.7)">USB_DN</text>
<text x="163.3" y="101.7" transform="rotate(-90 163.3 101.7)">GND</text>
<text x="165.9" y="101.7" transform="rotate(-90 165.9 101.7)">NC</text>
<text x="168.4" y="101.7" transform="rotate(-90 168.4 101.7)">RESET</text>
<text x="171" y="101.7" transform="rotate(-90 171 101.7)">GND</text>
<text x="173.5" y="101.7" transform="rotate(-90 173.5 101.7)">GND</text>
<text x="176" y="101.7" transform="rotate(-90 176 101.7)">ANT_MAIN</text>
<text x="178.6" y="101.7" transform="rotate(-90 178.6 101.7)">GND</text>
<text x="181.1" y="101.7" transform="rotate(-90 181.1 101.7)">VBAT</text>
<text x="183.7" y="101.7" transform="rotate(-90 183.7 101.7)">VBAT</text>
<text x="186.2" y="101.7" transform="rotate(-90 186.2 101.7)">GND</text>
<text x="188.7" y="101.7" transform="rotate(-90 188.7 101.7)">GND</text>
<text x="191.3" y="101.7" transform="rotate(-90 191.3 101.7)">ADC</text>
<text x="193.8" y="101.7" transform="rotate(-90 193.8 101.7)">PWRKEY</text>
<text x="196.4" y="101.7" transform="rotate(-90 196.4 101.7)">VDD_EXT</text>
<text x="198.9" y="101.7" transform="rotate(-90 198.9 101.7)">NETLIGHT</text>
<text x="201.4" y="101.7" transform="rotate(-90 201.4 101.7)">STATUS</text>
<text x="204" y="101.7" transform="rotate(-90 204 101.7)">Reserved</text>
<text x="206.5" y="101.7" transform="rotate(-90 206.5 101.7)">Reserved</text>
<text x="209.1" y="101.7" transform="rotate(-90 209.1 101.7)">Reserved</text>
<text x="211.6" y="101.7" transform="rotate(-90 211.6 101.7)">Reserved</text>
<text x="27.7" y="103.4">1</text>
<text x="33.2" y="103.6">20</text>
<text x="37.3" y="102.1">B2</text>
<text x="37.3" y="104.7">B1</text>
<text x="44.5" y="107" transform="rotate(-90 44.5 107)">VCCB</text>
<text x="49.6" y="107.1" transform="rotate(-90 49.6 107.1)">VCCA</text>
<text x="52.7" y="107.3">OE</text>
<text x="53.3" y="104.7">A1</text>
<text x="53.3" y="102.1">A2</text>
<text x="57.1" y="106.1">10</text>
<text x="58.5" y="103.5">1</text>
<text x="96" y="104" transform="rotate(-90 96 104)">1</text>
<text x="98.6" y="104" transform="rotate(-90 98.6 104)">2</text>
<text x="101.1" y="104" transform="rotate(-90 101.1 104)">3</text>
<text x="103.7" y="104" transform="rotate(-90 103.7 104)">4</text>
<text x="106.2" y="104" transform="rotate(-90 106.2 104)">5</text>
<text x="108.7" y="104" transform="rotate(-90 108.7 104)">6</text>
<text x="111.3" y="104" transform="rotate(-90 111.3 104)">7</text>
<text x="113.8" y="104" transform="rotate(-90 113.8 104)">8</text>
<text x="116.4" y="104" transform="rotate(-90 116.4 104)">9</text>
<text x="118.9" y="105.3" transform="rotate(-90 118.9 105.3)">10</text>
<text x="121.4" y="105.3" transform="rotate(-90 121.4 105.3)">11</text>
<text x="124" y="105.3" transform="rotate(-90 124 105.3)">12</text>
<text x="126.5" y="105.3" transform="rotate(-90 126.5 105.3)">13</text>
<text x="129.1" y="105.3" transform="rotate(-90 129.1 105.3)">14</text>
<text x="131.6" y="105.3" transform="rotate(-90 131.6 105.3)">15</text>
<text x="134.1" y="105.3" transform="rotate(-90 134.1 105.3)">16</text>
<text x="136.7" y="105.3" transform="rotate(-90 136.7 105.3)">17</text>
<text x="139.2" y="105.3" transform="rotate(-90 139.2 105.3)">18</text>
<text x="141.8" y="105.3" transform="rotate(-90 141.8 105.3)">19</text>
<text x="144.3" y="105.3" transform="rotate(-90 144.3 105.3)">20</text>
<text x="146.8" y="105.3" transform="rotate(-90 146.8 105.3)">21</text>
<text x="149.4" y="105.3" transform="rotate(-90 149.4 105.3)">22</text>
<text x="151.9" y="105.3" transform="rotate(-90 151.9 105.3)">23</text>
<text x="154.5" y="105.3" transform="rotate(-90 154.5 105.3)">24</text>
<text x="157" y="105.3" transform="rotate(-90 157 105.3)">25</text>
<text x="159.5" y="105.3" transform="rotate(-90 159.5 105.3)">26</text>
<text x="162.1" y="105.3" transform="rotate(-90 162.1 105.3)">27</text>
<text x="164.6" y="105.3" transform="rotate(-90 164.6 105.3)">28</text>
<text x="167.2" y="105.3" transform="rotate(-90 167.2 105.3)">29</text>
<text x="169.7" y="105.3" transform="rotate(-90 169.7 105.3)">30</text>
<text x="172.2" y="105.3" transform="rotate(-90 172.2 105.3)">31</text>
<text x="174.8" y="105.3" transform="rotate(-90 174.8 105.3)">32</text>
<text x="177.3" y="105.3" transform="rotate(-90 177.3 105.3)">33</text>
<text x="179.9" y="105.3" transform="rotate(-90 179.9 105.3)">34</text>
<text x="182.4" y="105.3" transform="rotate(-90 182.4 105.3)">35</text>
<text x="184.9" y="105.3" transform="rotate(-90 184.9 105.3)">36</text>
<text x="187.5" y="105.3" transform="rotate(-90 187.5 105.3)">37</text>
<text x="190" y="105.3" transform="rotate(-90 190 105.3)">38</text>
<text x="192.6" y="105.3" transform="rotate(-90 192.6 105.3)">39</text>
<text x="195.1" y="105.3" transform="rotate(-90 195.1 105.3)">40</text>
<text x="197.6" y="105.3" transform="rotate(-90 197.6 105.3)">41</text>
<text x="200.2" y="105.3" transform="rotate(-90 200.2 105.3)">42</text>
<text x="202.7" y="105.3" transform="rotate(-90 202.7 105.3)">43</text>
<text x="205.3" y="105.3" transform="rotate(-90 205.3 105.3)">44</text>
<text x="207.8" y="105.3" transform="rotate(-90 207.8 105.3)">45</text>
<text x="210.3" y="105.3" transform="rotate(-90 210.3 105.3)">46</text>
<text x="42.9" y="111.2" transform="rotate(-90 42.9 111.2)">19</text>
<text x="48.1" y="110.6" transform="rotate(-90 48.1 110.6)">2</text>
<text x="144.1" y="109" transform="rotate(-90 144.1 109)">1</text>
<text x="145.3" y="112.3" transform="rotate(-90 145.3 112.3)">1</text>
<text x="154.2" y="109" transform="rotate(-90 154.2 109)">1</text>
<text x="156.8" y="109" transform="rotate(-90 156.8 109)">1</text>
<text x="159.3" y="109" transform="rotate(-90 159.3 109)">1</text>
<text x="174.3" y="135.1" transform="rotate(-90 174.3 135.1)">3</text>
<text x="169.9" y="139.2">4</text>
<text x="178.8" y="139.2">2</text>
<text x="33.7" y="148.9">VCC</text>
<text x="41.4" y="147.6">I/O</text>
<text x="45.6" y="148.9">C7</text>
<text x="174.3" y="144.1" transform="rotate(-90 174.3 144.1)">1</text>
<text x="29.3" y="152.7">CD</text>
<text x="29.7" y="150.2">C1</text>
<text x="30.1" y="155.3">11</text>
<text x="33.7" y="154">GND</text>
<text x="33.7" y="151.5">CD</text>
<text x="39.9" y="152.7">VPP</text>
<text x="39.9" y="155.3">RST</text>
<text x="40" y="150.2">CLK</text>
<text x="45.6" y="151.5">C3</text>
<text x="45.6" y="154">C6</text>
<text x="30.1" y="157.8">10</text>
<text x="31.4" y="160.3">9</text>
<text x="33.7" y="159.1">GND</text>
<text x="33.7" y="156.5">GND</text>
<text x="39.4" y="157.8">GND</text>
<text x="39.4" y="160.3">GND</text>
<text x="45.6" y="156.5">C2</text>
<text x="45.6" y="159.1">C5</text>
<text x="45.6" y="161.6">1</text>
</g>
<g font-size="2.3" fill="#000080">
<text x="214.4" y="71.7">U14</text>
<text x="83.5" y="74.2">GND</text>
<text x="53.9" y="81.1" transform="rotate(-90 53.9 81.1)">GND</text>
<text x="7.4" y="104.7">GSM_DBG_TX 1</text>
<text x="7.4" y="102.2">GSM_DBG_RX 1</text>
<text x="41.8" y="118.7">VCC</text>
<text x="53.1" y="118.7">C51</text>
<text x="146.6" y="119.1" transform="rotate(-90 146.6 119.1)">tp05R</text>
<text x="255" y="116.1">C141</text>
<text x="270.4" y="117.4">4.2V</text>
<text x="144.1" y="124.2" transform="rotate(-90 144.1 124.2)">TP_BOOT</text>
<text x="155.3" y="122.9" transform="rotate(-90 155.3 122.9)">TP_VBUS1</text>
<text x="157.8" y="120.4" transform="rotate(-90 157.8 120.4)">TP_DP 1</text>
<text x="160.3" y="120.4" transform="rotate(-90 160.3 120.4)">TP_DN 1</text>
<text x="246.9" y="123" transform="rotate(-90 246.9 123)">GND</text>
<text x="263.9" y="123.7">L143</text>
<text x="274.1" y="123.7">L144</text>
<text x="46.7" y="131.4">GND</text>
<text x="159.7" y="127.6">GND</text>
<text x="168.6" y="127.6">GND GND</text>
<text x="183.9" y="127.6">GND</text>
<text x="186.4" y="130.1">C145</text>
<text x="111.5" y="133.9">GND</text>
<text x="124.2" y="133.9">GND</text>
<text x="139.4" y="133.9">GNDGND</text>
<text x="167.4" y="132.6">RF1</text>
<text x="200.4" y="136.4">GND</text>
<text x="255" y="136.4">C142</text>
<text x="263.9" y="133.9">L141</text>
<text x="274.1" y="133.9">L142</text>
<text x="32.8" y="141.5">U6</text>
<text x="243.1" y="143.3" transform="rotate(-90 243.1 143.3)">GND</text>
<text x="246.1" y="149.1">C143</text>
<text x="22.6" y="153">C61</text>
<text x="180.1" y="154.2">GND</text>
<text x="246.1" y="155.5">C144</text>
<text x="16.2" y="165.7">GND</text>
<text x="49.3" y="166.9">GND</text>
<text x="32.8" y="169.5">R61</text>
<text x="27.7" y="182.2">GND</text>
</g>
<text font-size="1.6" fill="#000080" x="36.6" y="76.9">U5</text>
</svg>
